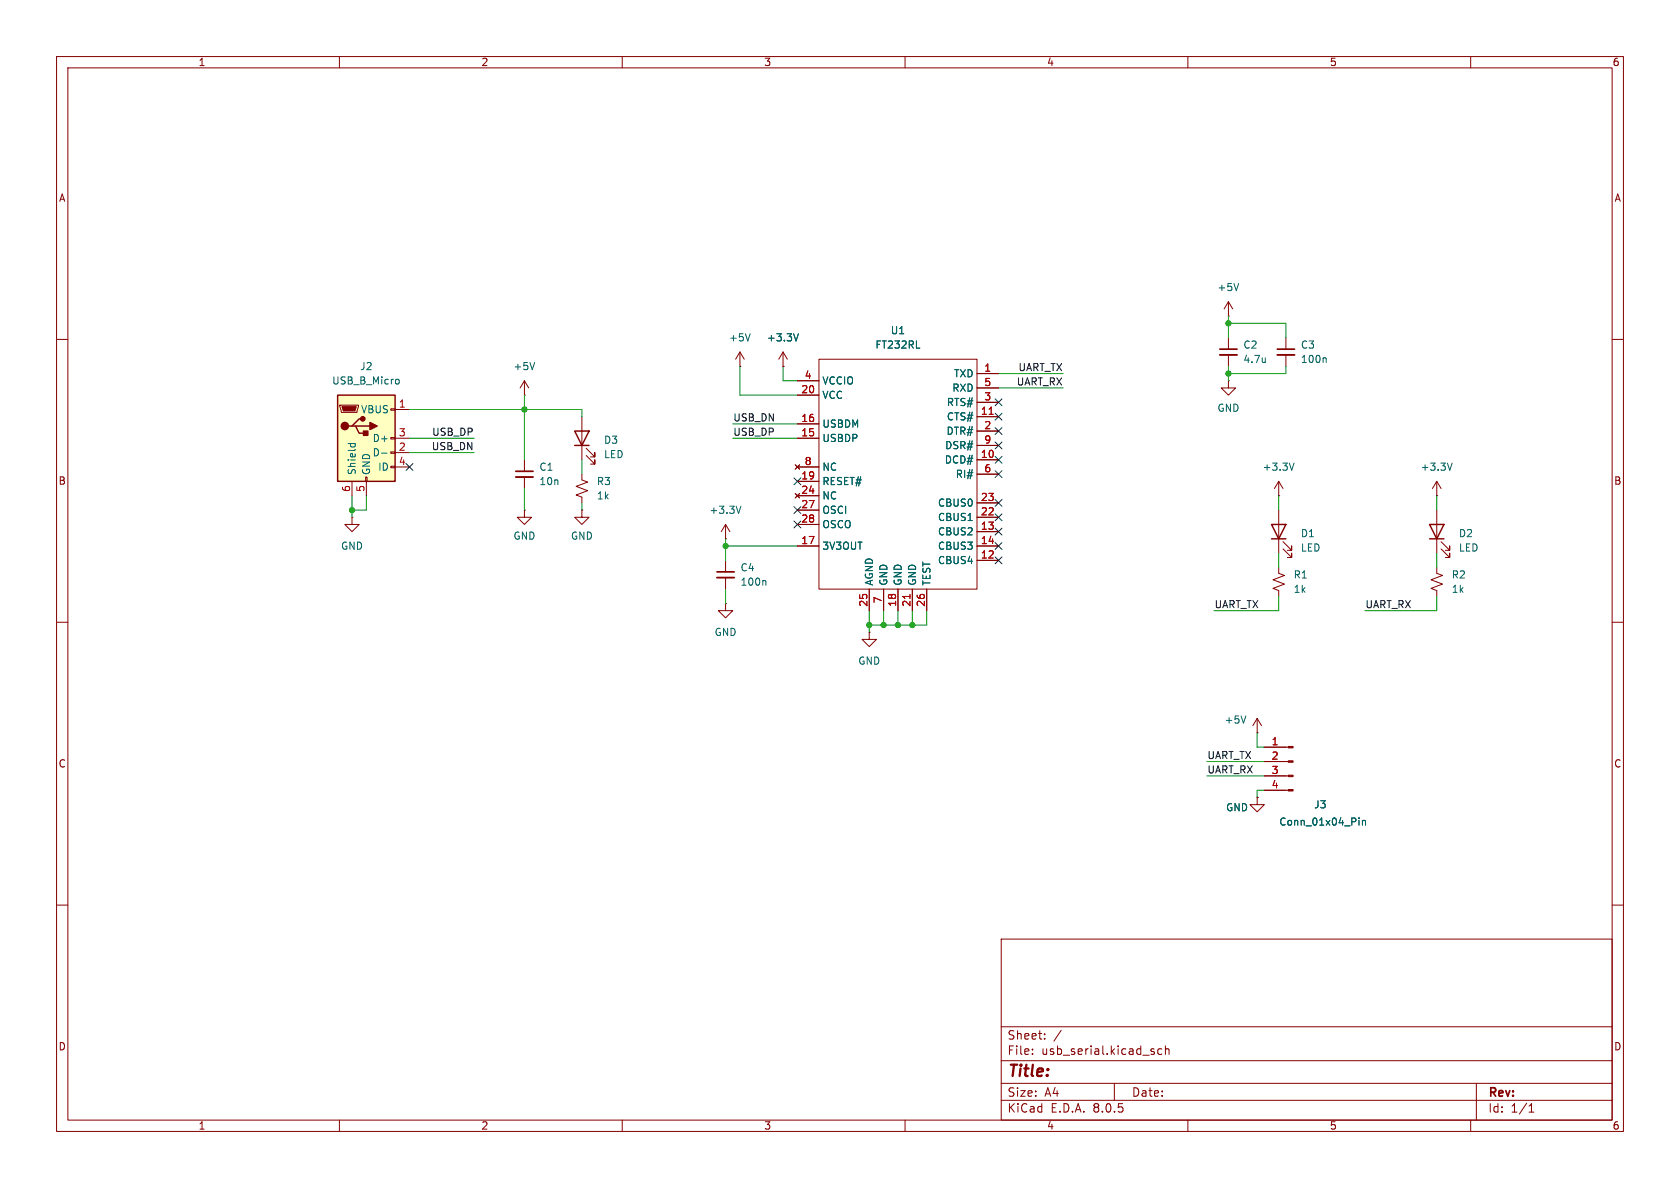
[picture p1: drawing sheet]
<svg xmlns="http://www.w3.org/2000/svg" width="297mm" height="210mm" viewBox="0 0 297 210" stroke-linecap="round" stroke-linejoin="round" font-family="sans-serif">
<g fill="none" stroke="#840000" stroke-width=".18">
<path d="M10 10h277v190h-277zM12 12h273v186h-273zM60 10v2M110 10v2M160 10v2M210 10v2M260 10v2M10 60h2M217.2 55.9h.1M217.2 53.3l-.8 1.3M217.2 53.3v2.6M217.2 53.3l.7 1.3"/>
<path d="M285 60h2M102.9 73.7v7.6M103.6 79.2l1.6 1.6v-.8v.8h-.8M130.8 64.8h.1M130.8 62.2l-.8 1.3M130.8 62.2v2.6M130.8 62.2l.8 1.3M138.4 64.8h.1M138.4 62.2l-.7 1.3M138.4 62.2v2.6M138.4 62.2l.8 1.3M62.2 91.4v1.3h1.3l-1.3 1.3-1.2-1.3h1.2"/>
<path d="M62.2 91.4h.1M92.7 90.2v1.2h1.3l-1.3 1.3-1.3-1.3h1.3M92.7 90.2h.1M92.7 81.3v2M92.7 84.3v2.1M102.9 83.8v1l1 .4-2 .8 2 .7-2 .8 1 .4v1M103.6 80.5l1.6 1.5v-.7v.7h-.8M128.3 95.3h.1M128.3 92.7l-.8 1.3M128.3 92.7v2.6M128.3 92.7l.7 1.3M226.1 87.6h.1"/>
<path d="M226.1 85.1l-.8 1.3M226.1 85.1v2.5M226.1 85.1l.7 1.3M254 87.6h.1M254 85.1v2.5M254 90.2v7.6M254 85.1l-.8 1.3M254 85.1l.8 1.3M254.8 97l1.5 1.6v-.8v.8h-.8M254.8 95.8l1.5 1.5v-.8v.8h-.8M10 110h2M153.7 111.8v1.2h1.2l-1.2 1.3-1.3-1.3h1.3"/>
<path d="M153.7 111.8h.1M226.1 100.3v1l1 .4-2.1 .8 2.1 .8-2.1 .7 1.1 .4v1M254 100.3v1l1 .4-2 .8 2 .8-2 .7 1 .4v1M285 110h2M222.2 129.5h.1M222.2 127l-.7 1.3M222.2 127v2.5M222.2 127l.8 1.3M10 160h2M285 160h2M177 166h108v32h-108zM60 198v2"/>
<path d="M110 198v2M160 198v2M177 194.5h108M177 191.5h108M177 187.5h108M177 181.5h108M182.5 186.3v.1M182.5 185.5v.1M184.7 183.6v.1M184.7 182.8v.1M187.6 182.1l-1.3 2M197 191.5v3"/>
<path d="M204 186v.3M205.4 185.5l-.4-.1-.3 .3v.4l.1 .2h.6M206 185.5l.2-.1 .4 .1 .1 .9M206 184.9v1.5M210 198v2M260 198v2M261 191.5v6.5M270.3 196.6h.9M270.3 195.5l.4-.4v1.5"/>
</g>
<path d="M132.6 59l-.4 1.3M141.2 59l-.5 1.3M219 50.1l-.4 1.3M131 89.5l-.4 1.2M228.8 81.9l-.4 1.2M256.7 81.9l-.4 1.2M220.3 126.6l-.5 1.2" fill="none" stroke="#006464" stroke-width=".18"/>
<path d="M101.6 76.2h2.5l-1.2 2.5zM101.6 78.7h2.5M252.7 92.7h2.6l-1.3 2.6zM252.7 95.3h2.6" fill="none" stroke="#840000" stroke-width=".25"/>
<path d="M91.2 84.3h3" fill="none" stroke="#840000" stroke-width=".33"/>
<path d="M91.2 83.3h3" fill="none" stroke="#840000" stroke-width=".3"/>
<path d="M59.7 69.9h10.1v15.2h-10.1z" fill="#ffffc2"/>
<path d="M59.7 69.9h10.1v15.2h-10.1zM62.2 75.3h.7l.6 1.3h1.3M62.9 75.3h2.5M64.1 74h-.6l-1.3 1.3h-.6M224.8 92.7h2.5l-1.2 2.6zM224.8 95.3h2.5" fill="none" stroke="#840000" stroke-width=".25"/>
<g fill="#840000" stroke="#840000" stroke-width=".25">
<path d="M65.4 74.7l1.3 .6-1.3 .6z"/>
<path d="M64.3 76.2h.7v.8h-.7z"/>
<circle cx="61" cy="75.3" r=".63"/>
<circle cx="64.1" cy="74" r=".38"/>
</g>
<g fill="none" stroke="#840000" stroke-width=".18">
<path d="M217.2 59.7v2M227.3 59.7v2M60.1 71.6h3.3v.3l-.3 1h-2.8zM69.1 79.9h.7v.2h-.7zM69.1 77.3h.7v.3h-.7zM69.1 72.3h.7v.2h-.7zM69.8 72.4h2.6M69.8 77.5h2.6M92.7 69.9h.1M92.7 67.3l-.8 1.3M92.7 67.3v2.6M92.7 67.3l.8 1.3"/>
<path d="M138.4 64.8h.1M141 77.5h3.8M141 74.9h3.8M141 69.9h3.8M141 67.3h3.8M144.8 63.5h27.9v40.6h-27.9zM172.7 66h3.8M172.7 73.7h3.8M172.7 76.2h3.8M172.7 71.1h3.8M172.7 68.6h3.8M172.7 78.7h3.8"/>
<path d="M217.2 67.3v1.3h1.2l-1.2 1.3-1.3-1.3h1.3M217.2 67.3h.1M217.2 62.7v2.1M227.3 62.7v2.1M62.2 85.1v2.5M64.6 84.3h.3v.8h-.3zM64.8 85.1v2.5M69.1 82.4h.7v.3h-.7zM69.8 80h2.6M69.8 82.6h2.6M102.9 90.2v1.2h1.2l-1.2 1.3-1.3-1.3h1.3M102.9 90.2h.1"/>
<path d="M128.3 99.1v2M140.6 87.2l.8 .8M140.6 82.2l.8 .7M141 82.6h3.8M141 96.5h3.8M141 85.1h3.8M141 87.6h3.8M141 90.2h3.8M141 92.7h3.8M141.4 87.2l-.8 .8M141.4 82.2l-.8 .7M172.7 81.3h3.8"/>
<path d="M172.7 99.1h3.8M172.7 94h3.8M172.7 96.5h3.8M172.7 91.4h3.8M172.7 88.9h3.8M172.7 83.8h3.8M226.1 90.2v7.6M226.8 97l1.5 1.6v-.8v.8h-.7M226.8 95.8l1.5 1.5v-.8v.8h-.7M128.3 106.7v1.3h1.2l-1.2 1.2-1.3-1.2h1.3M128.3 106.7h.1M128.3 102.1v2"/>
<path d="M153.7 104.1v3.9M156.2 104.1v3.9M158.7 104.1v3.9M161.3 104.1v3.9M163.8 104.1v3.9M223.5 139.7h4.2M223.5 137.2h4.2M223.5 134.6h4.2M223.5 132.1h4.2M222.2 141v1.2h1.3l-1.3 1.3-1.2-1.3h1.2M222.2 141h.1"/>
</g>
<g fill="#840000" stroke="#840000" stroke-width=".18">
<path d="M60.5 71.9h2.5l-.3 .7h-2z"/>
<path d="M227.7 139.6h.9v.2h-.9z"/>
<path d="M227.7 137h.9v.3h-.9z"/>
<path d="M227.7 134.5h.9v.2h-.9z"/>
<path d="M227.7 132h.9v.2h-.9z"/>
</g>
<g fill="none" stroke="#006464" stroke-width=".18">
<path d="M141.2 59l-.5 1.3M61.5 78.4h1.3M62 78.4v.4M62.7 78.4l.1 .4M70.2 67l.3 .1 .1 .2-.1 .5-.3 .1M94.5 64.1l-.4 1.2M162 61.5h.6M223.7 63.2v.9M223.7 64h-.1M234.3 63.2l.2 .2v.7M67.5 80.1h.9M135.2 102.6l.2 .2v.7"/>
<path d="M240.3 144.6v.1M240.3 145v.9M240.9 145v.9M240.9 145.1l.1-.1 .3 .1 .1 .8"/>
</g>
<path d="M174.9 73.2h.7M160.9 105.1v.7" fill="none" stroke="#a90000" stroke-width=".18"/>
<path d="M215.6 62.7h3.1M225.8 62.7h3.1M126.7 102.1h3.1" fill="none" stroke="#840000" stroke-width=".33"/>
<path d="M215.6 61.7h3.1M225.8 61.7h3.1M126.7 101.1h3.1" fill="none" stroke="#840000" stroke-width=".3"/>
<g fill="none" stroke="#009600" stroke-width=".18">
<path d="M217.2 57.2h10.1v2.5M217.2 55.9v3.8M72.4 77.5h11.4M72.4 72.4h30.5v1.3M92.7 69.9v11.4M129.5 77.5h11.5M129.5 74.9h11.5M130.8 64.8v5.1h10.2M138.4 64.8v2.5h2.6M176.5 66h11.5M176.5 68.6h11.5M217.2 64.8v2.5"/>
<path d="M227.3 64.8v1.2h-10.1M62.2 87.6v3.8M64.8 87.6v2.6h-2.6M72.4 80h11.4M92.7 86.4v3.8M102.9 81.3v2.5M102.9 88.9v1.3M128.3 96.5h12.7M128.3 95.3v3.8M226.1 87.6v2.6M226.1 97.8v2.5M254 87.6v2.6"/>
<path d="M254 97.8v2.5M128.3 104.1v2.6M153.7 108v3.8M156.2 108v2.5M158.7 108v2.5M161.3 108v2.5M163.8 108v2.5h-10.1M226.1 105.4v2.6h-11.5M254 105.4v2.6h-12.7M213.4 137.2h10.1M213.4 134.6h10.1M222.2 129.5v2.6h1.3"/>
<path d="M223.5 139.7h-1.3v1.3"/>
</g>
<g fill="none" stroke="#000084" stroke-width=".18">
<path d="M175.9 70.5l1.2 1.2M175.9 78.1l1.2 1.2M175.9 73.1l1.2 1.2M175.9 75.6l1.2 1.2M177.1 70.5l-1.2 1.2M177.1 78.1l-1.2 1.2M177.1 73.1l-1.2 1.2M177.1 75.6l-1.2 1.2M71.8 81.9l1.2 1.3M73 81.9l-1.2 1.3M140.4 89.6l1.2 1.2M140.4 84.5l1.2 1.2"/>
<path d="M140.4 92.1l1.2 1.2M141.6 89.6l-1.2 1.2M141.6 84.5l-1.2 1.2M141.6 92.1l-1.2 1.2M175.9 90.8l1.2 1.2M175.9 83.2l1.2 1.2M175.9 95.9l1.2 1.2M175.9 80.7l1.2 1.2M175.9 98.5l1.2 1.2M175.9 93.4l1.2 1.2M175.9 88.3l1.2 1.2M177.1 90.8l-1.2 1.2"/>
<path d="M177.1 83.2l-1.2 1.2M177.1 95.9l-1.2 1.2M177.1 80.7l-1.2 1.2M177.1 98.5l-1.2 1.2M177.1 93.4l-1.2 1.2M177.1 88.3l-1.2 1.2"/>
</g>
<g fill="#009600" stroke="#009600" stroke-width=".18">
<circle cx="156.2" cy="110.5" r=".46"/>
<circle cx="153.7" cy="110.5" r=".46"/>
<circle cx="158.7" cy="110.5" r=".46"/>
<circle cx="161.3" cy="110.5" r=".46"/>
<circle cx="128.3" cy="96.5" r=".46"/>
<circle cx="217.2" cy="57.2" r=".46"/>
<circle cx="217.2" cy="66" r=".46"/>
<circle cx="62.2" cy="90.2" r=".46"/>
<circle cx="92.7" cy="72.4" r=".46"/>
</g>
<text font-size="2.8" fill="#840000" x="178" y="190.9">Title:</text>
<g font-size="2.1" fill="#840000">
<text x="178" y="184">Sheet:</text>
<text x="178" y="186.7">File:</text>
<text x="184.1" y="186.7">usb_serial.kicad_sch</text>
<text x="178" y="196.9">KiCad</text>
<text x="178" y="194.1">Size:</text>
<text x="184.7" y="194.1">A4</text>
<text x="185.7" y="196.9">E.D.A.</text>
<text x="193.3" y="196.9">8.0.5</text>
<text x="200" y="194.1">Date:</text>
<text x="263" y="194.3">Rev:</text>
<text x="263" y="196.9">Id:</text>
<text x="267.1" y="196.9">1/1</text>
</g>
<g font-size="1.8" fill="#840000">
<text x="35" y="11.9">1</text>
<text x="85" y="11.9">2</text>
<text x="135" y="11.9">3</text>
<text x="185" y="11.9">4</text>
<text x="235" y="11.9">5</text>
<text x="285" y="11.9">6</text>
<text x="10.3" y="35.9">A</text>
<text x="285.3" y="35.9">A</text>
<text x="10.3" y="85.9">B</text>
<text x="285.3" y="85.9">B</text>
<text x="10.3" y="135.9">C</text>
<text x="285.3" y="135.9">C</text>
<text x="10.3" y="185.9">D</text>
<text x="285.3" y="185.9">D</text>
<text x="35" y="199.9">1</text>
<text x="85" y="199.9">2</text>
<text x="135" y="199.9">3</text>
<text x="185" y="199.9">4</text>
<text x="235" y="199.9">5</text>
<text x="285" y="199.9">6</text>
</g>
<g font-size="1.8" fill="#006464">
<text x="215.1" y="51.7">+5V</text>
<text x="157.4" y="59.3">U1</text>
<text x="63.6" y="65.6">J2</text>
<text x="90.7" y="65.6">+5V</text>
<text x="128.8" y="60.6">+5V</text>
<text x="135.5" y="60.6">+3.3V</text>
<text x="154.7" y="61.8">FT232RL</text>
<text x="219.7" y="61.8">C2</text>
<text x="219.7" y="64.4">4.7u</text>
<text x="229.9" y="61.8">C3</text>
<text x="229.9" y="64.4">100n</text>
<text x="58.6" y="68.2">USB_B_Micro</text>
<text x="145.3" y="70.7">VCC</text>
<text x="145.3" y="68.2">VCCIO</text>
<text x="167.3" y="72">RTS#</text>
<text x="168.3" y="69.4">RXD</text>
<text x="168.6" y="66.9">TXD</text>
<text x="63.7" y="73.3">VBUS</text>
<text x="145.3" y="75.8">USBDM</text>
<text x="167.2" y="77.1">DTR#</text>
<text x="167.3" y="74.5">CTS#</text>
<text x="215.1" y="73">GND</text>
<text x="65.8" y="80.9">D-</text>
<text x="65.8" y="78.3">D+</text>
<text x="66.8" y="83.4">ID</text>
<text x="95.3" y="83.4">C1</text>
<text x="106.7" y="78.7">D3</text>
<text x="106.7" y="81.2">LED</text>
<text x="145.3" y="78.3">USBDP</text>
<text x="145.3" y="83.4">NC</text>
<text x="166.9" y="82.1">DCD#</text>
<text x="167" y="79.6">DSR#</text>
<text x="223.1" y="83.4">+3.3V</text>
<text x="251.1" y="83.4">+3.3V</text>
<text x="63.1" y="84.1" transform="rotate(-90 63.1 84.1)">Shield</text>
<text x="65.6" y="84.1" transform="rotate(-90 65.6 84.1)">GND</text>
<text x="95.3" y="86">10n</text>
<text x="105.4" y="86">R3</text>
<text x="105.4" y="88.5">1k</text>
<text x="145.3" y="86">RESET#</text>
<text x="145.3" y="88.5">NC</text>
<text x="165.7" y="89.8">CBUS0</text>
<text x="168.9" y="84.7">RI#</text>
<text x="90.7" y="95.6">GND</text>
<text x="100.8" y="95.6">GND</text>
<text x="125.3" y="91">+3.3V</text>
<text x="145.3" y="91">OSCI</text>
<text x="145.3" y="93.6">OSCO</text>
<text x="165.7" y="94.8">CBUS2</text>
<text x="165.7" y="92.3">CBUS1</text>
<text x="229.9" y="95.2">D1</text>
<text x="257.8" y="95.2">D2</text>
<text x="60.2" y="97.4">GND</text>
<text x="130.8" y="101.2">C4</text>
<text x="145.3" y="97.4">3V3OUT</text>
<text x="165.7" y="99.9">CBUS4</text>
<text x="165.7" y="97.4">CBUS3</text>
<text x="229.9" y="97.7">LED</text>
<text x="257.8" y="97.7">LED</text>
<text x="130.8" y="103.7">100n</text>
<text x="154.5" y="103.6" transform="rotate(-90 154.5 103.6)">AGND</text>
<text x="157.1" y="103.6" transform="rotate(-90 157.1 103.6)">GND</text>
<text x="159.6" y="103.6" transform="rotate(-90 159.6 103.6)">GND</text>
<text x="162.2" y="103.6" transform="rotate(-90 162.2 103.6)">GND</text>
<text x="164.7" y="103.6" transform="rotate(-90 164.7 103.6)">TEST</text>
<text x="228.6" y="102.5">R1</text>
<text x="228.6" y="105">1k</text>
<text x="256.6" y="102.5">R2</text>
<text x="256.6" y="105">1k</text>
<text x="126.2" y="112.6">GND</text>
<text x="151.6" y="117.7">GND</text>
<text x="216.4" y="128.1">+5V</text>
<text x="216.7" y="143.6">GND</text>
<text x="232.2" y="143.1">J3</text>
<text x="226.1" y="146.2">Conn_01x04_Pin</text>
</g>
<g font-size="1.8" fill="#a90000">
<text x="173.9" y="65.8">1</text>
<text x="141.6" y="69.6">20</text>
<text x="142.2" y="67.1">4</text>
<text x="173.9" y="70.9">3</text>
<text x="173.9" y="68.3">5</text>
<text x="70.4" y="72.1">1</text>
<text x="70.4" y="77.2">3</text>
<text x="141.6" y="77.2">15</text>
<text x="141.6" y="74.7">16</text>
<text x="173.3" y="73.4">11</text>
<text x="173.9" y="75.9">2</text>
<text x="70.4" y="79.8">2</text>
<text x="70.4" y="82.3">4</text>
<text x="142.2" y="82.3">8</text>
<text x="173.3" y="81">10</text>
<text x="173.9" y="83.6">6</text>
<text x="173.9" y="78.5">9</text>
<text x="62" y="87.1" transform="rotate(-90 62 87.1)">6</text>
<text x="64.5" y="87.1" transform="rotate(-90 64.5 87.1)">5</text>
<text x="141.6" y="84.8">19</text>
<text x="141.6" y="87.4">24</text>
<text x="141.6" y="89.9">27</text>
<text x="173.3" y="88.6">23</text>
<text x="141.6" y="92.5">28</text>
<text x="173.3" y="93.7">13</text>
<text x="173.3" y="91.2">22</text>
<text x="141.6" y="96.3">17</text>
<text x="173.3" y="98.8">12</text>
<text x="173.3" y="96.3">14</text>
<text x="153.4" y="107.4" transform="rotate(-90 153.4 107.4)">25</text>
<text x="156" y="106.8" transform="rotate(-90 156 106.8)">7</text>
<text x="158.5" y="107.4" transform="rotate(-90 158.5 107.4)">18</text>
<text x="161" y="107.4" transform="rotate(-90 161 107.4)">21</text>
<text x="163.6" y="107.4" transform="rotate(-90 163.6 107.4)">26</text>
<text x="224.7" y="131.8">1</text>
<text x="224.7" y="134.4">2</text>
<text x="224.7" y="136.9">3</text>
<text x="224.7" y="139.4">4</text>
</g>
<g font-size="1.8" fill="#0f0f0f">
<text x="180" y="65.7">UART_TX</text>
<text x="179.7" y="68.2">UART_RX</text>
<text x="76.3" y="77.1">USB_DP</text>
<text x="129.5" y="77.1">USB_DP</text>
<text x="129.5" y="74.6">USB_DN</text>
<text x="76.2" y="79.7">USB_DN</text>
<text x="214.6" y="107.6">UART_TX</text>
<text x="241.3" y="107.6">UART_RX</text>
<text x="213.4" y="136.8">UART_RX</text>
<text x="213.4" y="134.3">UART_TX</text>
</g>
</svg>
